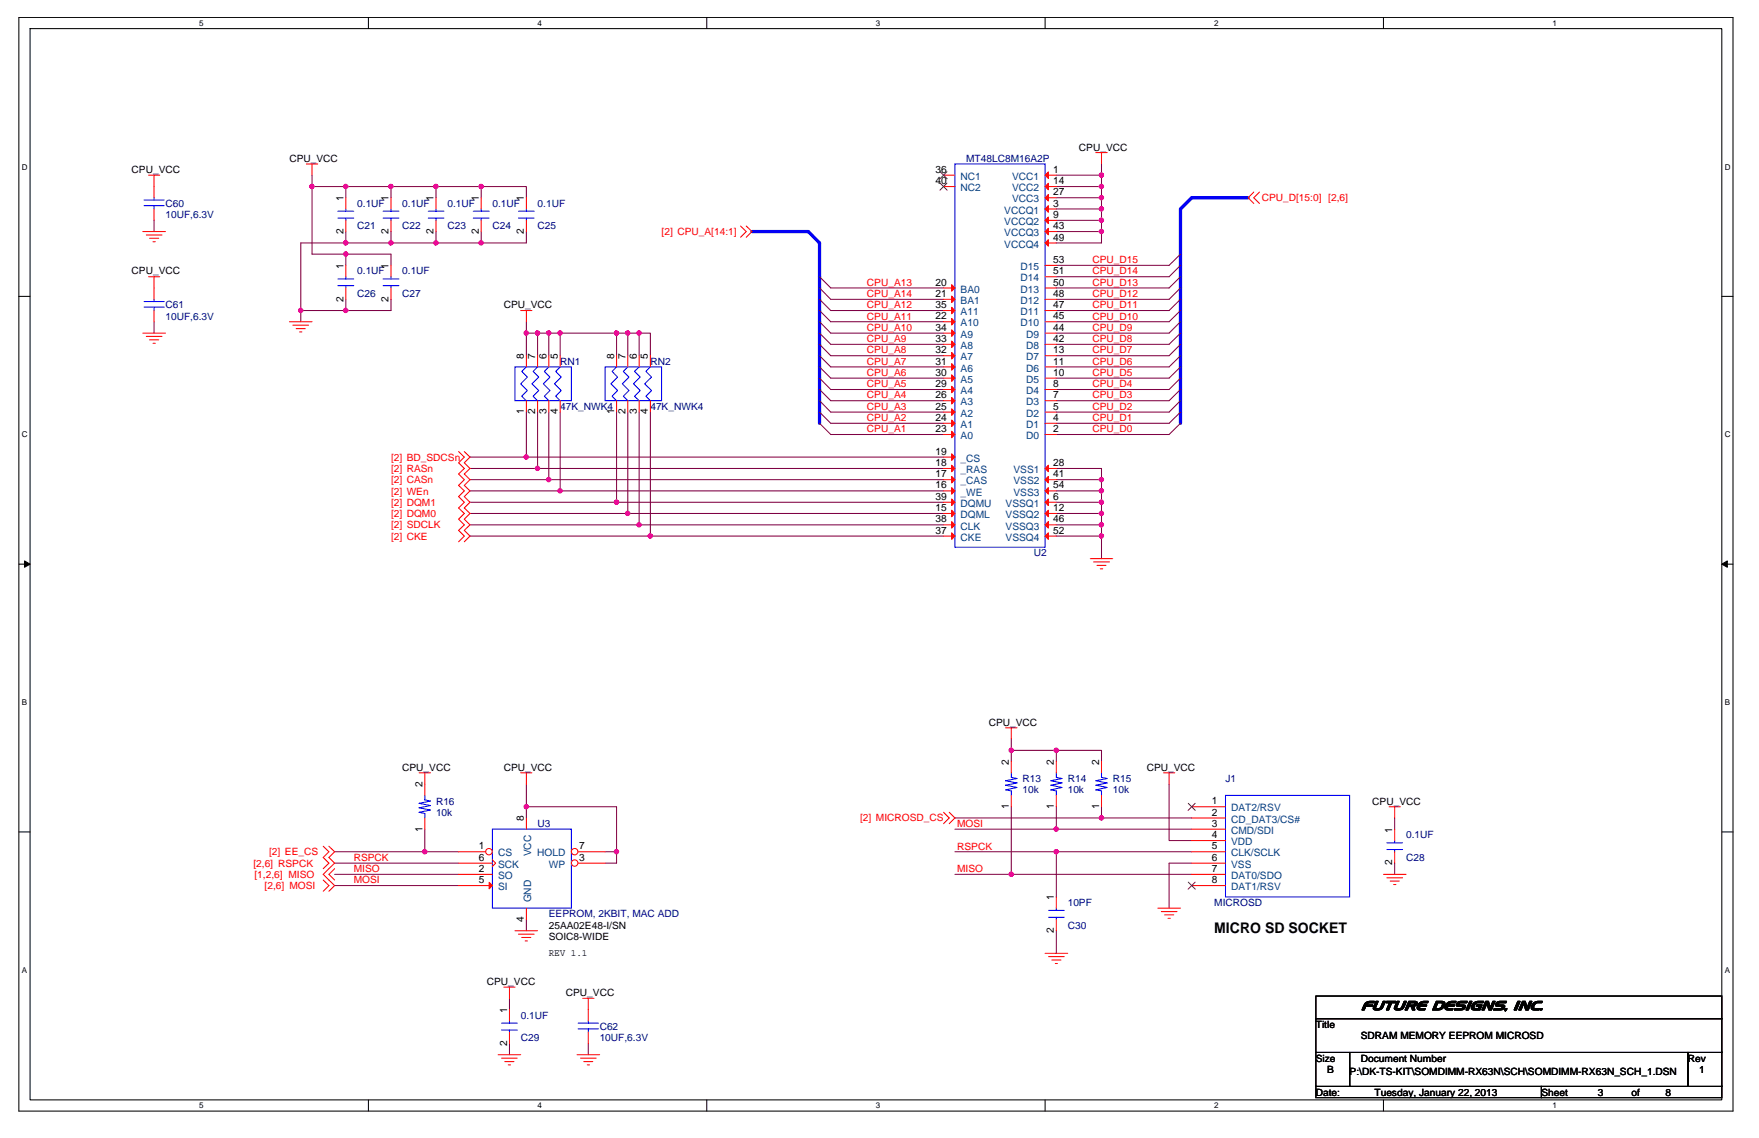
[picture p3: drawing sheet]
<svg xmlns="http://www.w3.org/2000/svg" width="432mm" height="279mm" viewBox="0 0 432 279" stroke-linecap="round" stroke-linejoin="round" font-family="sans-serif">
<path d="M4.6 4.3h420.8v268.5h-420.8zM7.4 7h415.3v263h-415.3z" fill="none" stroke="#000" stroke-width=".25"/>
<g fill="#fff">
<path d="M48.9 4.6h1.1v2.2h-1.1z"/>
<path d="M48.9 270.3h1.1v2.2h-1.1z"/>
</g>
<path d="M90.4 4.3v2.7M90.4 270v2.8" fill="none" stroke="#000" stroke-width=".25"/>
<g fill="#fff">
<path d="M132 4.6h1.1v2.2h-1.1z"/>
<path d="M132 270.3h1.1v2.2h-1.1z"/>
</g>
<path d="M173.5 4.3v2.7M173.5 270v2.8" fill="none" stroke="#000" stroke-width=".25"/>
<g fill="#fff">
<path d="M215 4.6h1.1v2.2h-1.1z"/>
<path d="M215 270.3h1.1v2.2h-1.1z"/>
</g>
<path d="M256.6 4.3v2.7M256.6 270v2.8" fill="none" stroke="#000" stroke-width=".25"/>
<g fill="#fff">
<path d="M298.1 4.6h1.1v2.2h-1.1z"/>
<path d="M298.1 270.3h1.1v2.2h-1.1z"/>
</g>
<path d="M339.6 4.3v2.7M339.6 270v2.8" fill="none" stroke="#000" stroke-width=".25"/>
<g fill="#fff">
<path d="M381.1 4.6h1.1v2.2h-1.1z"/>
<path d="M381.1 270.3h1.1v2.2h-1.1z"/>
<path d="M5.3 39.9h1.4v2.2h-1.4z"/>
<path d="M423.4 39.9h1.4v2.2h-1.4z"/>
<path d="M5.3 105.6h1.4v2.2h-1.4z"/>
<path d="M423.4 105.6h1.4v2.2h-1.4z"/>
</g>
<path d="M4.6 72.8h2.8M422.7 72.8h2.7" fill="none" stroke="#000" stroke-width=".25"/>
<g fill="#fff">
<path d="M5.3 171.4h1.4v2.2h-1.4z"/>
<path d="M423.4 171.4h1.3v2.2h-1.3z"/>
</g>
<path d="M4.6 138.5h2.8M422.7 138.5h2.7" fill="none" stroke="#000" stroke-width=".25"/>
<path d="M6 137.7l1.4 .8-1.4 .8zM422.7 138.5l1.3-.8v1.6z" fill="#000" stroke="#000" stroke-width=".25"/>
<g fill="#fff">
<path d="M5.3 237.1h1.4v2.2h-1.4z"/>
<path d="M423.4 237.1h1.3v2.2h-1.3z"/>
</g>
<path d="M4.6 204.3h2.8M422.7 204.3h2.7M323 258.4h8.3v8.3h-8.3zM323 244.6h99.7v5.5h-99.7zM323 250.1h99.7v8.3h-99.7zM331.3 258.4h83.1v8.3h-83.1zM414.4 258.4h8.3v8.3h-8.3zM323 266.7h55.4v2.8h-55.4zM378.4 266.7h44.3v2.8h-44.3z" fill="none" stroke="#000" stroke-width=".25"/>
<g fill="none" stroke="#800040" stroke-width=".25">
<path d="M37.8 54.1v2.8M76.6 43v2.8M76.6 45.8h8.3M76.6 45.8v16.6h8.3M84.9 45.8v2.8M84.9 56.9v2.7M84.9 59.6h-11.1v16.6M84.9 45.8h11.1v2.8M84.9 59.6h11.1M96 45.8h11M96 56.9v2.7M96 59.6h11"/>
<path d="M107 45.8v2.8M107 56.9v2.7M107 59.6h11.1M107 45.8h11.1M118.1 45.8v2.8M118.1 45.8h11.1v2.8M118.1 56.9v2.7M129.2 56.9v2.7h-11.1M259.3 43h11.1M259.3 45.8h11.1M259.3 48.6h11.1M259.3 51.3h11.1"/>
<path d="M259.3 54.1h11.1M259.3 56.9h11.1M270.4 40.3v2.7M270.4 45.8v2.8M270.4 54.1v2.8M270.4 51.3v2.8M270.4 56.9v2.7h-11.1M270.4 43v2.8M270.4 48.6v2.7M37.8 79v2.8M73.8 76.2h11.1M73.8 76.2v2.8"/>
<path d="M84.9 62.4h11.1v2.8M84.9 62.4v2.8M84.9 73.5v2.7M96 73.5v2.7h-11.1M129.2 79v2.8h2.8M201.2 79l2.7 2.8h27.7M201.2 70.7l2.7 2.8h27.7M201.2 73.5l2.7 2.7h27.7M201.2 76.2l2.7 2.8h27.7M201.2 67.9l2.7 2.8h27.7M289.8 79l-2.8 2.8h-27.7M289.8 76.2l-2.8 2.8h-27.7"/>
<path d="M289.8 73.5l-2.8 2.7h-27.7M289.8 70.7l-2.8 2.8h-27.7M289.8 67.9l-2.8 2.8h-27.7M289.8 65.2l-2.8 2.7h-27.7M289.8 62.4l-2.8 2.8h-27.7M129.2 81.8v5.5M132 81.8v5.5M132 81.8h2.7v5.5M134.7 81.8h2.8v5.5M137.5 81.8h13.9M151.4 81.8v5.5M151.4 81.8h2.7v5.5"/>
<path d="M154.1 81.8h2.8M156.9 81.8v5.5M156.9 81.8h2.8v5.5M201.2 95.6l2.7 2.8h27.7M201.2 98.4l2.7 2.8h27.7M201.2 92.8l2.7 2.8h27.7M201.2 87.3l2.7 2.8h27.7M201.2 90.1l2.7 2.7h27.7M201.2 81.8l2.7 2.7h27.7M201.2 84.5l2.7 2.8h27.7M289.8 98.4l-2.8 2.8h-27.7M289.8 95.6l-2.8 2.8h-27.7"/>
<path d="M289.8 92.8l-2.8 2.8h-27.7M289.8 90.1l-2.8 2.7h-27.7M289.8 87.3l-2.8 2.8h-27.7M289.8 84.5l-2.8 2.8h-27.7M289.8 81.8l-2.8 2.7h-27.7M115.4 115h16.6M115.4 112.2h13.8M115.4 117.8h19.3M129.2 101.2v11h102.4M132 101.2v13.8h99.6M134.7 101.2v16.6h96.9M137.5 101.2v19.3h94.1"/>
<path d="M151.4 101.2v22.1h80.2M154.1 101.2v24.9h77.5M156.9 101.2v27.7h74.7M159.7 101.2v30.4h71.9M201.2 101.2l2.7 2.7h27.7M201.2 103.9l2.7 2.8h27.7M259.3 115h11.1v2.8M259.3 117.8h11.1M270.4 117.8v5.5M289.8 103.9l-2.8 2.8h-27.7M289.8 101.2l-2.8 2.7h-27.7M115.4 128.9h41.5"/>
<path d="M115.4 120.5h22.1M115.4 126.1h38.7M115.4 123.3h36M115.4 131.6h44.3M259.3 120.5h11.1M259.3 123.3h11.1M259.3 126.1h11.1M259.3 128.9h11.1M259.3 131.6h11.1M270.4 126.1v2.8M270.4 123.3v2.8M270.4 128.9v8.3"/>
<path d="M129.2 198.1h22.2v11M129.2 192.5v5.6M129.2 198.1v2.7M248.3 198.1v16.6M248.3 181.4v2.8h11M248.3 184.2v2.8M259.3 198.1v5.5M259.3 184.2v2.8M259.3 184.2h11.1v2.8M270.4 198.1v2.7M287 192.5v13.9h5.5M82.1 217.4h30.5"/>
<path d="M82.1 209.1h30.5M82.1 214.7h30.5M82.1 211.9h30.5M104.3 203.6v5.5M148.6 209.1h2.8M151.4 209.1v2.8h-2.8M234.4 200.8h36M234.4 209.1h24.9M234.4 203.6h24.9M234.4 214.7h13.9M248.3 214.7h44.2M259.3 209.1v11.1"/>
<path d="M259.3 203.6h33.2M259.3 209.1h33.2M270.4 200.8h22.1M292.5 211.9h-5.5v11.1M342.4 200.8v2.8M342.4 211.9v2.8M129.2 225.8v2.7M259.3 228.5v5.6M125.1 245.1v2.8M125.1 256.2v2.8M144.4 256.2v2.8"/>
</g>
<g fill="#f0f" stroke="#f0f" stroke-width=".25">
<circle cx="84.9" cy="62.4" r=".54"/>
<circle cx="76.6" cy="45.8" r=".54"/>
<circle cx="84.9" cy="45.8" r=".54"/>
<circle cx="96" cy="45.8" r=".54"/>
<circle cx="73.8" cy="76.2" r=".54"/>
<circle cx="84.9" cy="76.2" r=".54"/>
<circle cx="84.9" cy="59.6" r=".54"/>
<circle cx="96" cy="59.6" r=".54"/>
<circle cx="107" cy="59.6" r=".54"/>
<circle cx="118.1" cy="59.6" r=".54"/>
<circle cx="270.4" cy="43" r=".54"/>
<circle cx="270.4" cy="45.8" r=".54"/>
<circle cx="270.4" cy="48.5" r=".54"/>
<circle cx="270.4" cy="51.3" r=".54"/>
<circle cx="270.4" cy="54.1" r=".54"/>
<circle cx="270.4" cy="56.8" r=".54"/>
<circle cx="270.4" cy="117.7" r=".54"/>
<circle cx="270.4" cy="120.5" r=".54"/>
<circle cx="270.4" cy="123.3" r=".54"/>
<circle cx="270.4" cy="126" r=".54"/>
<circle cx="270.4" cy="128.8" r=".54"/>
<circle cx="270.4" cy="131.6" r=".54"/>
<circle cx="131.9" cy="115" r=".54"/>
<circle cx="129.2" cy="112.2" r=".54"/>
<circle cx="156.9" cy="128.8" r=".54"/>
<circle cx="137.5" cy="120.5" r=".54"/>
<circle cx="154.1" cy="126" r=".54"/>
<circle cx="134.7" cy="117.7" r=".54"/>
<circle cx="151.3" cy="123.3" r=".54"/>
<circle cx="159.6" cy="131.6" r=".54"/>
<circle cx="107" cy="45.8" r=".54"/>
<circle cx="118.1" cy="45.8" r=".54"/>
<circle cx="129.2" cy="81.8" r=".54"/>
<circle cx="131.9" cy="81.8" r=".54"/>
<circle cx="134.7" cy="81.8" r=".54"/>
<circle cx="137.5" cy="81.8" r=".54"/>
<circle cx="151.3" cy="81.8" r=".54"/>
<circle cx="154.1" cy="81.8" r=".54"/>
<circle cx="156.9" cy="81.8" r=".54"/>
<circle cx="151.3" cy="209.1" r=".54"/>
<circle cx="129.2" cy="198.1" r=".54"/>
<circle cx="104.3" cy="209.1" r=".54"/>
<circle cx="248.2" cy="214.6" r=".54"/>
<circle cx="259.3" cy="184.2" r=".54"/>
<circle cx="270.4" cy="200.8" r=".54"/>
<circle cx="248.2" cy="184.2" r=".54"/>
<circle cx="259.3" cy="203.6" r=".54"/>
<circle cx="259.3" cy="209.1" r=".54"/>
</g>
<path d="M184.6 56.9h13.8l2.8 2.7v44.3M306.4 48.6h-13.9l-2.7 2.7v52.6" fill="none" stroke="#00f" stroke-width=".8"/>
<g fill="none" stroke="#f00" stroke-width=".25">
<path d="M269 37.5h2.8M270.4 37.5v2.8M35.1 56.9h5.5M35.9 57.7h3.9M36.5 43h2.7M36.7 58.5h2.3M37.6 59.4h.5M37.8 43v2.8M75.2 40.3h2.8M76.6 40.3v2.7M96 48.6v2.7M96 54.1v2.8"/>
<path d="M107 48.6v2.7M107 54.1v2.8M129.2 48.6v2.7M129.2 54.1v2.8M181.8 55.5l1.4 1.4-1.4 1.4M183.2 55.5l1.4 1.4-1.4 1.4M231.6 43h2.8M231.6 45.8h2.8M256.6 43h2.7M256.6 45.8h2.7M256.6 48.6h2.7M256.6 56.9h2.7"/>
<path d="M256.6 54.1h2.7M256.6 51.3h2.7M256.6 59.6h2.7M307.8 47.2l-1.4 1.4 1.4 1.4M309.2 47.2l-1.4 1.4 1.4 1.4M36.5 67.9h2.7M37.8 76.2v2.8M37.8 67.9v5.6M71 79h5.6M71.9 79.8h3.8M84.9 65.2v2.7M84.9 70.7v2.8"/>
<path d="M127.8 76.2h2.8M129.2 76.2v2.8M231.6 70.7h2.8M231.6 73.5h2.8M231.6 76.2h2.8M231.6 79h2.8M256.6 73.5h2.7M256.6 70.7h2.7M256.6 65.2h2.7M256.6 76.2h2.7M256.6 79h2.7M256.6 67.9h2.7"/>
<path d="M35.1 81.8h5.5M35.9 82.6h3.9M36.7 83.4h2.3M37.6 84.3h.5M72.7 80.7h2.2M73.5 81.5h.6M129.2 98.4v2.8M129.2 87.3v2.8M132 98.4v2.8M132 87.3v2.8M134.7 98.4v2.8M134.7 87.3v2.8"/>
<path d="M137.5 98.4v2.8M137.5 87.3v2.8M151.4 98.4v2.8M151.4 87.3v2.8M154.1 98.4v2.8M154.1 87.3v2.8M156.9 98.4v2.8M156.9 87.3v2.8M159.7 98.4v2.8M159.7 87.3v2.8M231.6 90.1h2.8M231.6 87.3h2.8"/>
<path d="M231.6 84.5h2.8M231.6 81.8h2.8M231.6 98.4h2.8M231.6 92.8h2.8M231.6 95.6h2.8M256.6 92.8h2.7M256.6 84.5h2.7M256.6 90.1h2.7M256.6 87.3h2.7M256.6 95.6h2.7M256.6 81.8h2.7M256.6 98.4h2.7"/>
<path d="M112.6 110.9l1.4 1.3-1.4 1.4 1.4 1.4-1.4 1.4 1.4 1.4-1.4 1.4 1.4 1.3-1.4 1.4 1.4 1.4-1.4 1.4 1.4 1.4-1.4 1.4 1.4 1.4-1.4 1.3 1.4 1.4-1.4 1.4M114 110.9l1.4 1.3-1.4 1.4 1.4 1.4-1.4 1.4 1.4 1.4-1.4 1.4 1.4 1.3-1.4 1.4 1.4 1.4-1.4 1.4 1.4 1.4-1.4 1.4 1.4 1.4-1.4 1.3 1.4 1.4-1.4 1.4M231.6 101.2h2.8M231.6 103.9h2.8M231.6 106.7h2.8M231.6 112.2h2.8M231.6 115h2.8M231.6 117.8h2.8M256.6 101.2h2.7M256.6 103.9h2.7M256.6 106.7h2.7M256.6 115h2.7"/>
<path d="M256.6 117.8h2.7M231.6 126.1h2.8M231.6 128.9h2.8M231.6 123.3h2.8M231.6 131.6h2.8M231.6 120.5h2.8M256.6 120.5h2.7M256.6 131.6h2.7M256.6 126.1h2.7M256.6 123.3h2.7M256.6 128.9h2.7M267.6 137.2h5.5"/>
<path d="M268.4 138h3.9M269.3 138.8h2.2M270.1 139.7h.6M246.9 178.7h2.8M248.3 178.7v2.7M102.9 189.7h2.8M104.3 189.7v2.8M127.8 189.7h2.8M129.2 189.7v2.8M231.6 199.4l1.4 1.4-1.4 1.4M233 199.4l1.4 1.4-1.4 1.4M248.3 195.3v2.8"/>
<path d="M248.3 187v2.7M259.3 195.3v2.8M259.3 187v2.7M270.4 195.3v2.8M270.4 187v2.7M285.6 189.7h2.8M287 189.7v2.8M341 198.1h2.8M342.4 198.1v2.7M79.3 216.1l1.4 1.3-1.4 1.4M79.3 207.8l1.4 1.3-1.4 1.4 1.4 1.4-1.4 1.4M80.7 207.8l1.4 1.3-1.4 1.4 1.4 1.4-2.8 2.8 2.8 2.7-1.4 1.4"/>
<path d="M82.1 213.3l-1.4 1.4 1.4 1.4M112.6 217.4h8.3M339.6 214.7h5.6M340.5 215.5h3.8M341.3 216.3h2.2M342.1 217.2h.6M342.4 203.6v2.8M342.4 209.1v2.8M126.4 228.5h5.6M127.3 229.4h3.8M128.1 230.2h2.2M128.9 231h.6"/>
<path d="M256.6 234.1h5.5M257.4 234.9h3.9M258.2 235.7h2.2M259.1 236.6h.5M284.2 223h5.6M285.1 223.8h3.8M285.9 224.6h2.2M286.7 225.5h.6M122.3 259h5.5M123.1 259.8h3.9M123.7 242.4h2.7M125.1 247.9v2.8"/>
<path d="M125.1 253.4v2.8M125.1 242.4v2.7M141.7 259h5.5M142.5 259.8h3.9M143.1 245.1h2.7M144.4 245.1v5.6M144.4 253.4v2.8M123.9 260.6h2.3M124.8 261.5h.5M143.3 260.6h2.2M144.2 261.5h.5"/>
</g>
<g fill="none" stroke="#00f" stroke-width=".25">
<path d="M94 51.9h3.9M94 53.6h3.9M96 51.3v.6M96 53.6v.5M105.1 51.9h3.9M105.1 53.6h3.9M107 51.3v.6M107 53.6v.5M127.3 51.9h3.8M127.3 53.6h3.8M129.2 51.3v.6M129.2 53.6v.5"/>
<path d="M234.4 40.3h22.2v94.1h-22.2zM35.4 75.4h4.9M35.4 74h4.9M37.8 73.5v.5M37.8 75.4v.8M82.9 68.5h3.9M82.9 70.1h3.9M84.9 67.9v.6M84.9 70.1v.6M126.4 90.1h13.9v8.3h-13.9zM129.2 90.1l-1.1 1.1 1.4 1.4-1.7 1.6 1.7 1.7-1.4 1.4 1.1 1.1M132 90.1l-1.1 1.1 1.4 1.4-1.7 1.6 1.7 1.7-1.4 1.4 1.1 1.1"/>
<path d="M134.7 90.1l-1.1 1.1 1.4 1.4-1.6 1.6 1.6 1.7-1.4 1.4 1.1 1.1M137.5 90.1l-1.1 1.1 1.4 1.4-1.7 1.6 1.7 1.7-1.4 1.4 1.1 1.1M148.6 90.1h13.8v8.3h-13.8zM151.4 90.1l-1.1 1.1 1.3 1.4-1.6 1.6 1.6 1.7-1.3 1.4 1.1 1.1M154.1 90.1l-1.1 1.1 1.4 1.4-1.6 1.6 1.6 1.7-1.4 1.4 1.1 1.1M156.9 90.1l-1.1 1.1 1.4 1.4-1.7 1.6 1.7 1.7-1.4 1.4 1.1 1.1M159.7 90.1l-1.1 1.1 1.3 1.4-1.6 1.6 1.6 1.7-1.3 1.4 1.1 1.1M248.3 189.7v1.2l1.4 .2-2.8 .6 2.8 .5-2.8 .6 2.8 .5-2.8 .6 1.4 .3v1.1M259.3 189.7v1.2l1.4 .2-2.7 .6 2.7 .5-2.7 .6 2.7 .5-2.7 .6 1.3 .3v1.1M270.4 189.7v1.2l1.4 .2-2.8 .6 2.8 .5-2.8 .6 2.8 .5-2.8 .6 1.4 .3v1.1M120.9 203.6h19.4v19.4h-19.4zM340.5 206.9h3.8"/>
<path d="M340.5 208.6h3.8M342.4 206.4v.5M342.4 208.6v.5M123.1 251.2h3.9M123.1 252.9h3.9M125.1 250.7v.5M125.1 252.9v.5M141.9 252.6h5M141.9 251.2h5M144.4 250.7v.5M144.4 252.6v.8"/>
</g>
<g fill="#f00" stroke="#f00" stroke-width=".25">
<path d="M233.6 69.9l.8 .8-.8 .8z"/>
<path d="M233.6 72.7l.8 .8-.8 .8z"/>
<path d="M233.6 75.4l.8 .8-.8 .8z"/>
<path d="M233.6 78.2l.8 .8-.8 .8z"/>
<path d="M233.6 89.3l.8 .8-.8 .8z"/>
<path d="M233.6 86.5l.8 .8-.8 .8z"/>
<path d="M233.6 83.7l.8 .8-.8 .8z"/>
<path d="M233.6 81l.8 .8-.8 .8z"/>
<path d="M233.6 97.6l.8 .8-.8 .8z"/>
<path d="M233.6 92l.8 .8-.8 .8z"/>
<path d="M233.6 94.8l.8 .8-.8 .8z"/>
<path d="M233.6 100.4l.8 .8-.8 .8z"/>
<path d="M233.6 103.1l.8 .8-.8 .8z"/>
<path d="M233.6 105.9l.8 .8-.8 .8z"/>
<path d="M233.6 125.3l.8 .8-.8 .8z"/>
<path d="M233.6 128.1l.8 .8-.8 .8z"/>
<path d="M233.6 111.4l.8 .8-.8 .8z"/>
<path d="M233.6 122.5l.8 .8-.8 .8z"/>
<path d="M233.6 130.8l.8 .8-.8 .8z"/>
<path d="M233.6 114.2l.8 .8-.8 .8z"/>
<path d="M233.6 117l.8 .8-.8 .8z"/>
<path d="M233.6 119.7l.8 .8-.8 .8z"/>
<path d="M256.6 43l.8-.8v1.6z"/>
<path d="M256.6 45.8l.8-.8v1.6z"/>
<path d="M257.4 47.8v1.6l-.8-.8z"/>
<path d="M256.6 56.9l.8-.9v1.7z"/>
<path d="M256.6 54.1l.8-.8v1.6z"/>
<path d="M257.4 50.5v1.6l-.8-.8z"/>
<path d="M257.4 58.8v1.7l-.8-.9z"/>
<path d="M256.6 115l.8-.8v1.6z"/>
<path d="M257.4 117v1.6l-.8-.8z"/>
<path d="M256.6 120.5l.8-.8v1.6z"/>
<path d="M257.4 130.8v1.6l-.8-.8z"/>
<path d="M256.6 126.1l.8-.8v1.6z"/>
<path d="M257.4 122.5v1.6l-.8-.8z"/>
<path d="M256.6 128.9l.8-.8v1.6z"/>
<path d="M120.1 216.6l.8 .8-.8 .8z"/>
</g>
<path d="M230.8 42.2l1.7 1.7M230.8 45l1.7 1.7M232.5 42.2l-1.8 1.7M232.5 45l-1.8 1.7" fill="none" stroke="#804000" stroke-width=".25"/>
<circle cx="120" cy="209.1" r=".8" fill="#fff" stroke="#f00" stroke-width=".25"/>
<path d="M112.6 209.1h6.6" fill="none" stroke="#f00" stroke-width=".25"/>
<circle cx="141.1" cy="211.9" r=".8" fill="#fff" stroke="#f00" stroke-width=".25"/>
<path d="M112.6 211.9h8.3M112.6 214.7h8.3M120.9 211.1l.8 .8-.8 .8M129.2 200.8v2.8M141.9 211.9h6.7M129.2 223v2.8" fill="none" stroke="#f00" stroke-width=".25"/>
<circle cx="141.1" cy="209.1" r=".8" fill="#fff" stroke="#f00" stroke-width=".25"/>
<g fill="none" stroke="#f00" stroke-width=".25">
<path d="M37.8 45.8v2.8M37.8 51.3v2.8M84.9 48.6v2.7M84.9 54.1v2.8M118.1 48.6v2.7M118.1 54.1v2.8M96 65.2v2.7M96 70.7v2.8M104.3 192.5v2.8M292.5 198.1h8.3M104.3 200.8v2.8M141.9 209.1h6.7"/>
<path d="M292.5 200.8h8.3M292.5 203.6h8.3M292.5 206.4h8.3M292.5 209.1h8.3M292.5 211.9h8.3M292.5 214.7h8.3M292.5 217.4h8.3M259.3 220.2v2.8M259.3 225.8v2.7"/>
</g>
<g fill="none" stroke="#00f" stroke-width=".25">
<path d="M35.4 50.5h4.9M35.4 49.1h4.9M37.8 48.6v.5M37.8 50.5v.8M82.9 51.9h3.9M82.9 53.6h3.9M84.9 51.3v.6M84.9 53.6v.5M116.2 51.9h3.9M116.2 53.6h3.9M118.1 51.3v.6M118.1 53.6v.5"/>
<path d="M94 68.5h3.9M94 70.1h3.9M96 67.9v.6M96 70.1v.6M104.3 195.3v1.1l1.4 .3-2.8 .5 2.8 .6-2.8 .5 2.8 .6-2.8 .5 1.4 .3v1.1M300.8 195.3h30.5v24.9h-30.5zM257.4 223.5h3.9M257.4 225.2h3.9M259.3 223v.5M259.3 225.2v.6"/>
</g>
<path d="M291.7 197.2l1.7 1.8M293.4 197.2l-1.8 1.8M291.7 216.6l1.7 1.7M293.4 216.6l-1.8 1.7" fill="none" stroke="#804000" stroke-width=".25"/>
<g fill="#f0f" stroke="#f0f" stroke-width=".25">
<circle cx="84.9" cy="62.4" r=".54"/>
<circle cx="76.6" cy="45.8" r=".54"/>
<circle cx="84.9" cy="45.8" r=".54"/>
<circle cx="96" cy="45.8" r=".54"/>
<circle cx="73.8" cy="76.2" r=".54"/>
<circle cx="84.9" cy="76.2" r=".54"/>
<circle cx="84.9" cy="59.6" r=".54"/>
<circle cx="96" cy="59.6" r=".54"/>
<circle cx="107" cy="59.6" r=".54"/>
<circle cx="118.1" cy="59.6" r=".54"/>
<circle cx="270.4" cy="43" r=".54"/>
<circle cx="270.4" cy="45.8" r=".54"/>
<circle cx="270.4" cy="48.5" r=".54"/>
<circle cx="270.4" cy="51.3" r=".54"/>
<circle cx="270.4" cy="54.1" r=".54"/>
<circle cx="270.4" cy="56.8" r=".54"/>
<circle cx="270.4" cy="117.7" r=".54"/>
<circle cx="270.4" cy="120.5" r=".54"/>
<circle cx="270.4" cy="123.3" r=".54"/>
<circle cx="270.4" cy="126" r=".54"/>
<circle cx="270.4" cy="128.8" r=".54"/>
<circle cx="270.4" cy="131.6" r=".54"/>
<circle cx="131.9" cy="115" r=".54"/>
<circle cx="129.2" cy="112.2" r=".54"/>
<circle cx="156.9" cy="128.8" r=".54"/>
<circle cx="137.5" cy="120.5" r=".54"/>
<circle cx="154.1" cy="126" r=".54"/>
<circle cx="134.7" cy="117.7" r=".54"/>
<circle cx="151.3" cy="123.3" r=".54"/>
<circle cx="159.6" cy="131.6" r=".54"/>
<circle cx="107" cy="45.8" r=".54"/>
<circle cx="118.1" cy="45.8" r=".54"/>
<circle cx="129.2" cy="81.8" r=".54"/>
<circle cx="131.9" cy="81.8" r=".54"/>
<circle cx="134.7" cy="81.8" r=".54"/>
<circle cx="137.5" cy="81.8" r=".54"/>
<circle cx="151.3" cy="81.8" r=".54"/>
<circle cx="154.1" cy="81.8" r=".54"/>
<circle cx="156.9" cy="81.8" r=".54"/>
<circle cx="151.3" cy="209.1" r=".54"/>
<circle cx="129.2" cy="198.1" r=".54"/>
<circle cx="104.3" cy="209.1" r=".54"/>
<circle cx="248.2" cy="214.6" r=".54"/>
<circle cx="259.3" cy="184.2" r=".54"/>
<circle cx="270.4" cy="200.8" r=".54"/>
<circle cx="248.2" cy="184.2" r=".54"/>
<circle cx="259.3" cy="203.6" r=".54"/>
<circle cx="259.3" cy="209.1" r=".54"/>
</g>
<text font-size="3.6" x="298.1" y="229.1">MICRO SD SOCKET</text>
<text font-size="3.3" x="334.1" y="248">FUTURE DESIGNS, INC.</text>
<g font-size="2.5">
<text x="71" y="39.7">CPU_VCC</text>
<text x="264.9" y="37">CPU_VCC</text>
<text x="32.3" y="42.5">CPU_VCC</text>
<text x="229.7" y="42.4">36</text>
<text x="229.7" y="45.2">40</text>
<text x="258.5" y="42.4">1</text>
<text x="258.5" y="45.2">14</text>
<text x="258.5" y="48">27</text>
<text x="84.3" y="49.4" transform="rotate(-90 84.3 49.4)">1</text>
<text x="95.4" y="49.4" transform="rotate(-90 95.4 49.4)">1</text>
<text x="106.4" y="49.4" transform="rotate(-90 106.4 49.4)">1</text>
<text x="117.5" y="49.4" transform="rotate(-90 117.5 49.4)">1</text>
<text x="128.6" y="49.4" transform="rotate(-90 128.6 49.4)">1</text>
<text x="258.5" y="53.5">9</text>
<text x="258.5" y="50.7">3</text>
<text x="84.3" y="57.4" transform="rotate(-90 84.3 57.4)">2</text>
<text x="95.4" y="57.4" transform="rotate(-90 95.4 57.4)">2</text>
<text x="106.4" y="57.4" transform="rotate(-90 106.4 57.4)">2</text>
<text x="117.5" y="57.4" transform="rotate(-90 117.5 57.4)">2</text>
<text x="128.6" y="57.4" transform="rotate(-90 128.6 57.4)">2</text>
<text x="258.5" y="56.3">43</text>
<text x="258.5" y="59.1">49</text>
<text x="84.3" y="66" transform="rotate(-90 84.3 66)">1</text>
<text x="95.4" y="66" transform="rotate(-90 95.4 66)">1</text>
<text x="258.5" y="64.6">53</text>
<text x="32.3" y="67.4">CPU_VCC</text>
<text x="229.7" y="70.1">20</text>
<text x="258.5" y="70.1">50</text>
<text x="258.5" y="67.4">51</text>
<text x="84.3" y="74" transform="rotate(-90 84.3 74)">2</text>
<text x="95.4" y="74" transform="rotate(-90 95.4 74)">2</text>
<text x="123.7" y="75.7">CPU_VCC</text>
<text x="229.7" y="72.9">21</text>
<text x="229.7" y="75.6">35</text>
<text x="258.5" y="72.9">48</text>
<text x="258.5" y="75.6">47</text>
<text x="229.7" y="78.4">22</text>
<text x="229.7" y="83.9">33</text>
<text x="229.7" y="81.2">34</text>
<text x="258.5" y="78.4">45</text>
<text x="258.5" y="83.9">42</text>
<text x="258.5" y="81.2">44</text>
<text x="128.6" y="88.1" transform="rotate(-90 128.6 88.1)">8</text>
<text x="131.4" y="88.1" transform="rotate(-90 131.4 88.1)">7</text>
<text x="134.1" y="88.1" transform="rotate(-90 134.1 88.1)">6</text>
<text x="136.9" y="88.1" transform="rotate(-90 136.9 88.1)">5</text>
<text x="150.8" y="88.1" transform="rotate(-90 150.8 88.1)">8</text>
<text x="153.5" y="88.1" transform="rotate(-90 153.5 88.1)">7</text>
<text x="156.3" y="88.1" transform="rotate(-90 156.3 88.1)">6</text>
<text x="159.1" y="88.1" transform="rotate(-90 159.1 88.1)">5</text>
<text x="229.7" y="89.5">31</text>
<text x="229.7" y="86.7">32</text>
<text x="258.5" y="89.5">11</text>
<text x="258.5" y="86.7">13</text>
<text x="229.7" y="92.2">30</text>
<text x="229.7" y="95">29</text>
<text x="258.5" y="92.2">10</text>
<text x="258.5" y="95">8</text>
<text x="128.6" y="101.7" transform="rotate(-90 128.6 101.7)">1</text>
<text x="131.4" y="101.7" transform="rotate(-90 131.4 101.7)">2</text>
<text x="134.1" y="101.7" transform="rotate(-90 134.1 101.7)">3</text>
<text x="136.9" y="101.7" transform="rotate(-90 136.9 101.7)">4</text>
<text x="150.8" y="101.7" transform="rotate(-90 150.8 101.7)">1</text>
<text x="153.5" y="101.7" transform="rotate(-90 153.5 101.7)">2</text>
<text x="156.3" y="101.7" transform="rotate(-90 156.3 101.7)">3</text>
<text x="159.1" y="101.7" transform="rotate(-90 159.1 101.7)">4</text>
<text x="229.7" y="97.8">26</text>
<text x="229.7" y="100.6">25</text>
<text x="258.5" y="97.8">7</text>
<text x="258.5" y="100.6">5</text>
<text x="229.7" y="103.3">24</text>
<text x="229.7" y="106.1">23</text>
<text x="258.5" y="103.3">4</text>
<text x="258.5" y="106.1">2</text>
<text x="229.7" y="111.6">19</text>
<text x="229.7" y="114.4">18</text>
<text x="229.7" y="117.2">17</text>
<text x="229.7" y="119.9">16</text>
<text x="258.5" y="114.4">28</text>
<text x="258.5" y="117.2">41</text>
<text x="258.5" y="119.9">54</text>
<text x="229.7" y="125.5">15</text>
<text x="229.7" y="122.7">39</text>
<text x="258.5" y="125.5">12</text>
<text x="258.5" y="122.7">6</text>
<text x="229.7" y="128.3">38</text>
<text x="229.7" y="131">37</text>
<text x="258.5" y="131">52</text>
<text x="258.5" y="128.3">46</text>
<text x="242.7" y="178.1">CPU_VCC</text>
<text x="98.7" y="189.2">CPU_VCC</text>
<text x="123.7" y="189.2">CPU_VCC</text>
<text x="247.7" y="187.8" transform="rotate(-90 247.7 187.8)">2</text>
<text x="258.7" y="187.8" transform="rotate(-90 258.7 187.8)">2</text>
<text x="269.8" y="187.8" transform="rotate(-90 269.8 187.8)">2</text>
<text x="281.5" y="189.2">CPU_VCC</text>
<text x="103.7" y="193.3" transform="rotate(-90 103.7 193.3)">2</text>
<text x="297.5" y="197.5">1</text>
<text x="336.9" y="197.5">CPU_VCC</text>
<text x="128.6" y="201.6" transform="rotate(-90 128.6 201.6)">8</text>
<text x="247.7" y="198.6" transform="rotate(-90 247.7 198.6)">1</text>
<text x="258.7" y="198.6" transform="rotate(-90 258.7 198.6)">1</text>
<text x="269.8" y="198.6" transform="rotate(-90 269.8 198.6)">1</text>
<text x="297.5" y="200.2">2</text>
<text x="297.5" y="203">3</text>
<text x="103.7" y="204.2" transform="rotate(-90 103.7 204.2)">1</text>
<text x="117.5" y="208.5">1</text>
<text x="142.2" y="208.5">7</text>
<text x="297.5" y="205.8">4</text>
<text x="297.5" y="208.5">5</text>
<text x="341.8" y="204.4" transform="rotate(-90 341.8 204.4)">1</text>
<text x="117.5" y="211.3">6</text>
<text x="117.5" y="214.1">2</text>
<text x="142.2" y="211.3">3</text>
<text x="297.5" y="211.3">6</text>
<text x="297.5" y="214.1">7</text>
<text x="341.8" y="212.5" transform="rotate(-90 341.8 212.5)">2</text>
<text x="117.5" y="216.8">5</text>
<text x="258.7" y="221" transform="rotate(-90 258.7 221)">1</text>
<text x="297.5" y="216.8">8</text>
<text x="128.6" y="226.3" transform="rotate(-90 128.6 226.3)">4</text>
<text x="134.7" y="228">25AA02E48-I/SN</text>
<text x="134.7" y="230.8">SOIC8-WIDE</text>
<text x="258.7" y="229.1" transform="rotate(-90 258.7 229.1)">2</text>
<text x="134.7" y="234.6">REV 1.1</text>
<text x="119.5" y="241.9">CPU_VCC</text>
<text x="138.9" y="244.6">CPU_VCC</text>
<text x="124.5" y="248.7" transform="rotate(-90 124.5 248.7)">1</text>
<text x="124.5" y="256.8" transform="rotate(-90 124.5 256.8)">2</text>
<text x="323" y="252.3">Title</text>
<text x="334.1" y="255.1">SDRAM MEMORY EEPROM MICROSD</text>
<text x="323" y="260.6">Size</text>
<text x="325.8" y="263.4">B</text>
<text x="331.3" y="264">P:\DK-TS-KIT\SOMDIMM-RX63N\SCH\SOMDIMM-RX63N_SCH_1.DSN</text>
<text x="334.1" y="260.6">Document Number</text>
<text x="414.4" y="260.6">Rev</text>
<text x="417.1" y="263.4">1</text>
<text x="323" y="269">Date:</text>
<text x="337.4" y="269">Tuesday, January 22, 2013</text>
<text x="378.4" y="269">Sheet</text>
<text x="392.2" y="269">3</text>
<text x="400.5" y="269">of</text>
<text x="408.8" y="269">8</text>
</g>
<g font-size="2.5" fill="#000080">
<text x="237.2" y="39.7">MT48LC8M16A2P</text>
<text x="40.6" y="50.8">C60</text>
<text x="40.6" y="53.6">10UF,6.3V</text>
<text x="87.7" y="50.8">0.1UF</text>
<text x="98.7" y="50.8">0.1UF</text>
<text x="109.8" y="50.8">0.1UF</text>
<text x="120.9" y="50.8">0.1UF</text>
<text x="132" y="50.8">0.1UF</text>
<text x="87.7" y="56.3">C21</text>
<text x="98.7" y="56.3">C22</text>
<text x="109.8" y="56.3">C23</text>
<text x="120.9" y="56.3">C24</text>
<text x="132" y="56.3">C25</text>
<text x="87.7" y="67.4">0.1UF</text>
<text x="98.7" y="67.4">0.1UF</text>
<text x="40.6" y="75.7">C61</text>
<text x="87.7" y="72.9">C26</text>
<text x="98.7" y="72.9">C27</text>
<text x="40.6" y="78.5">10UF,6.3V</text>
<text x="137.5" y="89.6">RN1</text>
<text x="159.7" y="89.6">RN2</text>
<text x="137.5" y="100.6">47K_NWK4</text>
<text x="159.7" y="100.6">47K_NWK4</text>
<text x="253.8" y="136.6">U2</text>
<text x="251" y="192">R13</text>
<text x="262.1" y="192">R14</text>
<text x="273.1" y="192">R15</text>
<text x="300.8" y="192">J1</text>
<text x="107" y="197.5">R16</text>
<text x="251" y="194.8">10k</text>
<text x="262.1" y="194.8">10k</text>
<text x="273.1" y="194.8">10k</text>
<text x="107" y="200.3">10k</text>
<text x="132" y="203.1">U3</text>
<text x="345.2" y="205.8">0.1UF</text>
<text x="345.2" y="211.4">C28</text>
<text x="134.7" y="225.2">EEPROM, 2KBIT, MAC ADD</text>
<text x="262.1" y="222.5">10PF</text>
<text x="298.1" y="222.5">MICROSD</text>
<text x="262.1" y="228">C30</text>
<text x="127.8" y="250.1">0.1UF</text>
<text x="127.8" y="255.7">C29</text>
<text x="147.2" y="252.9">C62</text>
<text x="147.2" y="255.7">10UF,6.3V</text>
</g>
<g font-size="2.5" fill="#004080">
<text x="235.8" y="44.2">NC1</text>
<text x="235.8" y="46.9">NC2</text>
<text x="248.5" y="44.2">VCC1</text>
<text x="248.5" y="46.9">VCC2</text>
<text x="246.5" y="52.5">VCCQ1</text>
<text x="248.5" y="49.7">VCC3</text>
<text x="246.5" y="58">VCCQ3</text>
<text x="246.5" y="55.2">VCCQ2</text>
<text x="246.5" y="60.8">VCCQ4</text>
<text x="235.8" y="71.8">BA0</text>
<text x="250.5" y="71.8">D13</text>
<text x="250.5" y="66.3">D15</text>
<text x="250.5" y="69.1">D14</text>
<text x="235.8" y="74.6">BA1</text>
<text x="235.8" y="77.4">A11</text>
<text x="250.5" y="74.6">D12</text>
<text x="250.5" y="77.4">D11</text>
<text x="235.8" y="80.1">A10</text>
<text x="235.8" y="82.9">A9</text>
<text x="250.5" y="80.1">D10</text>
<text x="251.9" y="82.9">D9</text>
<text x="235.8" y="88.5">A7</text>
<text x="235.8" y="85.7">A8</text>
<text x="251.9" y="85.7">D8</text>
<text x="251.9" y="88.5">D7</text>
<text x="235.8" y="91.2">A6</text>
<text x="235.8" y="94">A5</text>
<text x="251.9" y="94">D5</text>
<text x="251.9" y="91.2">D6</text>
<text x="235.8" y="99.5">A3</text>
<text x="235.8" y="96.8">A4</text>
<text x="251.9" y="96.8">D4</text>
<text x="251.9" y="99.5">D3</text>
<text x="235.8" y="102.3">A2</text>
<text x="235.8" y="105.1">A1</text>
<text x="235.8" y="107.8">A0</text>
<text x="251.9" y="102.3">D2</text>
<text x="251.9" y="105.1">D1</text>
<text x="251.9" y="107.8">D0</text>
<text x="235.8" y="113.4">_CS</text>
<text x="235.8" y="116.2">_RAS</text>
<text x="235.8" y="118.9">_CAS</text>
<text x="248.8" y="116.2">VSS1</text>
<text x="248.8" y="118.9">VSS2</text>
<text x="235.8" y="124.5">DQMU</text>
<text x="235.8" y="121.7">_WE</text>
<text x="246.9" y="124.5">VSSQ1</text>
<text x="248.8" y="121.7">VSS3</text>
<text x="235.8" y="127.2">DQML</text>
<text x="235.8" y="130">CLK</text>
<text x="246.9" y="127.2">VSSQ2</text>
<text x="246.9" y="130">VSSQ3</text>
<text x="235.8" y="132.8">CKE</text>
<text x="246.9" y="132.8">VSSQ4</text>
<text x="302.2" y="199.2">DAT2/RSV</text>
<text x="302.2" y="202">CD_DAT3/CS#</text>
<text x="302.2" y="204.7">CMD/SDI</text>
<text x="302.2" y="207.5">VDD</text>
<text x="122.3" y="210.3">CS</text>
<text x="122.3" y="213.1">SCK</text>
<text x="122.3" y="215.8">SO</text>
<text x="130.4" y="210.3" transform="rotate(-90 130.4 210.3)">VCC</text>
<text x="131.9" y="210.3">HOLD</text>
<text x="134.8" y="213.1">WP</text>
<text x="302.2" y="210.3">CLK/SCLK</text>
<text x="302.2" y="213.1">VSS</text>
<text x="302.2" y="215.8">DAT0/SDO</text>
<text x="122.3" y="218.6">SI</text>
<text x="130.4" y="221.6" transform="rotate(-90 130.4 221.6)">GND</text>
<text x="302.2" y="218.6">DAT1/RSV</text>
</g>
<g font-size="2.5" fill="#f00">
<text x="309.7" y="49.4">CPU_D[15:0] [2,6]</text>
<text x="162.4" y="57.7">[2] CPU_A[14:1]</text>
<text x="268.2" y="64.6">CPU_D15</text>
<text x="212.8" y="70.1">CPU_A13</text>
<text x="268.2" y="70.1">CPU_D13</text>
<text x="268.2" y="67.4">CPU_D14</text>
<text x="212.8" y="72.9">CPU_A14</text>
<text x="212.8" y="75.7">CPU_A12</text>
<text x="268.2" y="75.7">CPU_D11</text>
<text x="268.2" y="72.9">CPU_D12</text>
<text x="212.8" y="81.2">CPU_A10</text>
<text x="212.8" y="84">CPU_A9</text>
<text x="212.8" y="78.4">CPU_A11</text>
<text x="268.2" y="84">CPU_D8</text>
<text x="268.2" y="81.2">CPU_D9</text>
<text x="268.2" y="78.4">CPU_D10</text>
<text x="212.8" y="89.5">CPU_A7</text>
<text x="212.8" y="86.8">CPU_A8</text>
<text x="268.2" y="89.5">CPU_D6</text>
<text x="268.2" y="86.8">CPU_D7</text>
<text x="212.8" y="95.1">CPU_A5</text>
<text x="212.8" y="92.3">CPU_A6</text>
<text x="268.2" y="95.1">CPU_D4</text>
<text x="268.2" y="92.3">CPU_D5</text>
<text x="212.8" y="97.8">CPU_A4</text>
<text x="212.8" y="100.6">CPU_A3</text>
<text x="268.2" y="100.6">CPU_D2</text>
<text x="268.2" y="97.8">CPU_D3</text>
<text x="212.8" y="103.4">CPU_A2</text>
<text x="212.8" y="106.1">CPU_A1</text>
<text x="268.2" y="106.1">CPU_D0</text>
<text x="268.2" y="103.4">CPU_D1</text>
<text x="96" y="113.1">[2] BD_SDCSn</text>
<text x="96" y="115.9">[2] RASn</text>
<text x="96" y="118.6">[2] CASn</text>
<text x="96" y="121.4">[2] WEn</text>
<text x="96" y="124.2">[2] DQM1</text>
<text x="96" y="127">[2] DQM0</text>
<text x="96" y="129.7">[2] SDCLK</text>
<text x="96" y="132.5">[2] CKE</text>
<text x="211.1" y="201.7">[2] MICROSD_CS</text>
<text x="235" y="203">MOSI</text>
<text x="235" y="208.6">RSPCK</text>
<text x="62.2" y="212.8">[2,6] RSPCK</text>
<text x="62.5" y="215.5">[1,2,6] MISO</text>
<text x="66.1" y="210">[2] EE_CS</text>
<text x="86.8" y="211.4">RSPCK</text>
<text x="86.8" y="214.1">MISO</text>
<text x="235" y="214.1">MISO</text>
<text x="65" y="218.3">[2,6] MOSI</text>
<text x="86.8" y="216.9">MOSI</text>
</g>
<g font-size="2">
<text x="48.9" y="6.3">5</text>
<text x="132" y="6.3">4</text>
<text x="215" y="6.3">3</text>
<text x="298.1" y="6.3">2</text>
<text x="381.1" y="6.3">1</text>
<text x="5.3" y="41.7">D</text>
<text x="423.4" y="41.7">D</text>
<text x="5.3" y="107.4">C</text>
<text x="423.4" y="107.4">C</text>
<text x="5.3" y="173.1">B</text>
<text x="423.4" y="173.1">B</text>
<text x="5.3" y="238.9">A</text>
<text x="423.4" y="238.9">A</text>
<text x="48.9" y="272.1">5</text>
<text x="132" y="272.1">4</text>
<text x="215" y="272.1">3</text>
<text x="298.1" y="272.1">2</text>
<text x="381.1" y="272.1">1</text>
</g>
</svg>
